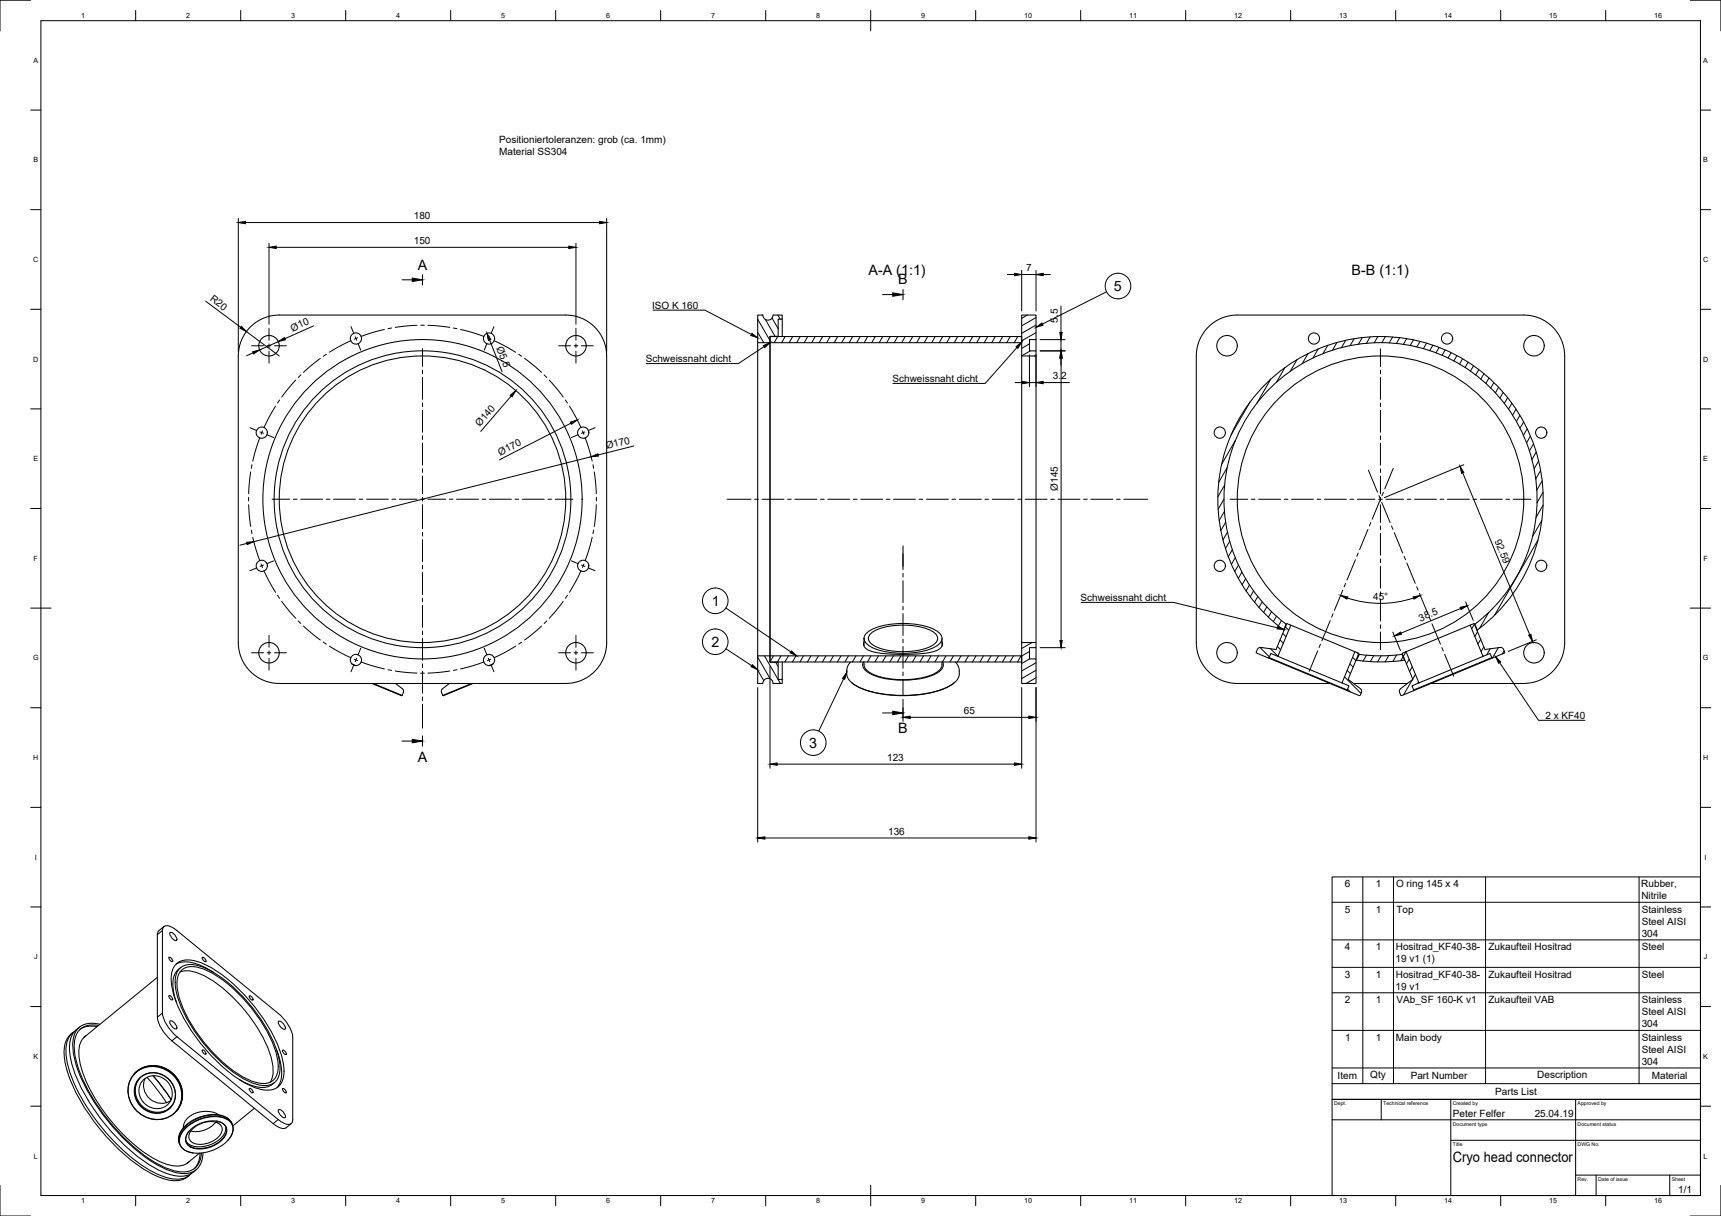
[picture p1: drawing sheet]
<svg xmlns="http://www.w3.org/2000/svg" width="841mm" height="594mm" viewBox="0 0 841 594" stroke-linecap="round" stroke-linejoin="round" font-family="sans-serif">
<!-- layer: Visible -->
<g fill="none" stroke="#000" stroke-width=".51">
<path d="M370 154h3a2.5 2.5 0 0 0 2 2 2.5 2.5 0 0 0 3-2h4v2h-2v8h-4v3h-6zM382 156v8M499 154h7v12h-3v5h3v3h-7zM370 167v153M376 164h123v3h-123zM376 167v153M380 164h.1M499 174v140M506 166v5M506 174v140M422 313l1 3 3 2 5 1 9 1 9-1 7-1 4-2v-3M422 312v4"/>
<path d="M423 310a31 31 0 0 1 24-5 16 16 0 0 1 13 6 6 6 0 0 1-5 6 39 39 0 0 1-31-2l-2-3zM425 310a32 32 0 0 1 27-3 7 7 0 0 1 6 6 17 17 0 0 1-15 5 24 24 0 0 1-18-5l-1-1zM460 312v4M499 314h7v2h-3v6h3v12h-7zM506 316v6M615 317l1-1 8 1 5-12h2l-7 16-3-2-1 2-6-2zM631 305l31 13M664 320h.1M664 320l-1 3M685 319l2-1 6 16-3 1 1 2-6 3-1-2v-1l6-5zM685 320l1 3M685 320h-10h-11"/>
<path d="M685 320h.1M718 305h2l6 12 8-1 1 1v2l-6 2-1-2-3 2zM718 305l-31 13M721 305h.1M721 305l1 3M721 305a77 77 0 0 0 10-113 77 77 0 0 0-113 0 77 77 0 0 0 11 113l-2 3M722 308h.1M722 308a80 80 0 0 0 12-117 80 80 0 0 0-118 0 80 80 0 0 0 11 117M136 334h140M136 334a20 20 0 0 1-20-20v-140a20 20 0 0 1 20-20h140a20 20 0 0 1 20 20v140a20 20 0 0 1-20 20M172 324l2 1M182 334l15 6"/>
<path d="M193 334l4 3v3M220 334l-4 3v3M230 334l-14 6M231 334l-15 6M241 324l-2 1M370 320h6v4h4v8h2v2h-4a2.5 2.5 0 0 0-3-3 2.5 2.5 0 0 0-2 3h-3zM376 320h123v3h-123zM380 323v1M382 323v9M416 323l-2 3a8 8 0 0 0 6 10 58 58 0 0 0 45-1 7 7 0 0 0 4-9l-2-3M416 334a51 51 0 0 0 37 5l8-2 5-3M422 323a5 5 0 0 0 4 7 42 42 0 0 0 33-2l2-2v-3"/>
<path d="M422 323a6 6 0 0 0 5 7 39 39 0 0 0 32-2l1-2v-3M605 334h45M605 334a20 20 0 0 1-20-20v-140a20 20 0 0 1 20-20h140a20 20 0 0 1 20 20v140a20 20 0 0 1-20 20M620 321l39 16M620 321l38 16M624 321l32 13M661 334h27M663 323h12h11M665 338v-1l-6-5 5-13-2-1-6 16 3 1v2l5 3 1-2M687 323h-1M699 334h46M725 321l-32 13"/>
<path d="M729 321l-38 16M77 457v40M80 453a6 6 0 0 1 6 2l50 40 4 4a15 15 0 0 1 3 8v40a2.4 2.4 0 0 1-1 2 2.4 2.4 0 0 1-3 0l-3-2-50-41-3-3a15 15 0 0 1-4-8v-40zM80 453l-3 2v2M83 456h2a2.5 2.5 0 0 1 1 4l-1-1a3 3 0 0 1-2-3zM77 477l-36 30M83 468h1v2l-1-1zM86 471a12 12 0 0 1 14 0 80 80 0 0 1 39 49 10 10 0 0 1-6 12 23 23 0 0 1-17-5 81 81 0 0 1-32-45v-7zM86 471a16 16 0 0 1 15 2l3 2M88 473a12 12 0 0 1 13 0 74 74 0 0 1 36 45 9 9 0 0 1-5 12 26 26 0 0 1-21-8 74 74 0 0 1-25-39v-6zM88 475a21 21 0 0 1 18 5 70 70 0 0 1 27 41v4l-1 4M88 473a12 12 0 0 0-3 14l1 3"/>
<path d="M89 474a12 12 0 0 1 14 1 72 72 0 0 1 33 43 9 9 0 0 1-5 11 29 29 0 0 1-22-10 67 67 0 0 1-22-37v-5zM99 468h1l1 2-2-1zM77 497a19 19 0 0 0 7 11M83 486l1 1v1h-1zM83 499h2a2.5 2.5 0 0 1 1 4l-1-1a3 3 0 0 1-2-3zM122 487h1l1 2-2-1zM136 499h2a2.5 2.5 0 0 1 1 4l-1-1a3 3 0 0 1-2-3zM36 505a13 13 0 0 0-4 13 93 93 0 0 0 36 52 26 26 0 0 0 21 6l3-2M36 504a13 13 0 0 0-3 15 93 93 0 0 0 45 55 13 13 0 0 0 15-1M37 503a15 15 0 0 0-2 15 94 94 0 0 0 44 54 14 14 0 0 0 17-1M39 502l-2 1M42 506a12 12 0 0 0-3 14 82 82 0 0 0 41 48 11 11 0 0 0 12-1"/>
<path d="M47 502a11 11 0 0 0-8 1M48 501a9 9 0 0 0-12 10 70 70 0 0 0 18 37 72 72 0 0 0 31 24 9 9 0 0 0 13-9M49 500a10 10 0 0 0-10 2 10 10 0 0 0-3 10 77 77 0 0 0 21 40 64 64 0 0 0 30 21 9 9 0 0 0 12-10M84 509l49 40M99 513h1l1 2-2-1zM135 513a21 21 0 0 1 1 18h-1M138 513l1 1 1 1h-1zM65 525l4-3 5-1h5l5 3 4 4 1 5v5l-3 5M66 524a14 14 0 0 1 18 1 14 14 0 0 1 2 18 14 14 0 0 1-19 0 14 14 0 0 1-1-19zM66 525a14 14 0 0 1 18 0 14 14 0 0 1 2 18 14 14 0 0 1-19 0 14 14 0 0 1-1-18zM68 527a10 10 0 0 1 15 0 10 10 0 0 1 0 15 11 11 0 0 1-14-1 11 11 0 0 1-1-14zM68 527a10 10 0 0 0 2 14 10 10 0 0 0 14 0"/>
<path d="M68 527a10 10 0 0 1 15 1 10 10 0 0 1-1 14 10 10 0 0 1-13-2 10 10 0 0 1-1-13zM70 528a8 8 0 0 1 12 1 8 8 0 0 1-1 12 9 9 0 0 1-11-2 9 9 0 0 1 0-11zM71 527a9 9 0 0 0 2 10 9 9 0 0 0 10 1M72 526l9 13M75 526l9 11M117 527a15 15 0 0 0 16 3l1-1M122 532h1l1 2-2-1zM138 532h1l1 2-1-1zM91 551a19 19 0 0 1 20-4 6 6 0 0 1 0 11 19 19 0 0 1-21 4 6 6 0 0 1 1-11zM93 552a14 14 0 0 1 17-3 6 6 0 0 1-2 9 13 13 0 0 1-16 1 5 5 0 0 1 1-7zM94 552a11 11 0 0 1 14-2 6 6 0 0 1-4 7 9 9 0 0 1-11 0l-1-3zM105 548a13 13 0 0 1-12 5"/>
<path d="M106 548a5 5 0 0 1 5 3 5 5 0 0 1-3 6 13 13 0 0 1-16 2 5 5 0 0 1 1-7M107 545l-5-2-7 1-2 1-2 2-1 4M110 550a11 11 0 0 1-11 10 8 8 0 0 1-8-3M111 557a6 6 0 0 0 3-7 6 6 0 0 0-7-5 19 19 0 0 0-19 11 6 6 0 0 0 6 7M114 550l-2-3-4-2h-5l-6 1-5 3-3 3-2 4 1 3M124 541l-10 9M136 542l2 1a2.5 2.5 0 0 1 1 3h-1a3 3 0 0 1-2-4zM142 549l-2 2a6 6 0 0 1-6-2M97 563l-6 6M98 563a11 11 0 0 1-3 8"/>
<circle cx="131" cy="169" r="5"/>
<circle cx="174" cy="165" r="2.7"/>
<circle cx="239" cy="165" r="2.7"/>
<circle cx="281" cy="169" r="5"/>
<circle cx="600" cy="169" r="5"/>
<circle cx="642" cy="165" r="2.7"/>
<circle cx="707" cy="165" r="2.7"/>
<circle cx="750" cy="169" r="5"/>
<circle cx="128" cy="211" r="2.7"/>
<circle cx="285" cy="211" r="2.7"/>
<circle cx="596" cy="211" r="2.7"/>
<circle cx="753" cy="211" r="2.7"/>
<circle cx="206" cy="244" r="78"/>
<circle cx="206" cy="244" r="70"/>
<circle cx="206" cy="244" r="73"/>
<circle cx="675" cy="244" r="70"/>
<circle cx="128" cy="276" r="2.7"/>
<circle cx="285" cy="276" r="2.7"/>
<circle cx="596" cy="276" r="2.7"/>
<circle cx="753" cy="276" r="2.7"/>
<circle cx="131" cy="319" r="5"/>
<circle cx="281" cy="319" r="5"/>
<circle cx="600" cy="319" r="5"/>
<circle cx="750" cy="319" r="5"/>
<circle cx="174" cy="322" r="2.7"/>
<circle cx="239" cy="322" r="2.7"/>
</g>
<!-- layer: Visible Narrow -->
<path d="M79 455l-2 2M79 495l-2 2M86 506l-2 3M66 525a14 14 0 0 1 18-1 14 14 0 0 1 2 19M113 549a11 11 0 0 0-12-4 16 16 0 0 0-14 12l1 1M136 547l-3 2" fill="none" stroke="#000" stroke-width=".49"/>
<!-- layer: TitleBlock -->
<path d="M651 537h180v47h-180zM675 537v10M709 537v47M770 537v47M651 547h180M709 557h122M770 574h61M780 574v10M816 574v10" fill="none" stroke="#000" stroke-width=".49"/>
<!-- layer: Smart Centers -->
<g fill="none" stroke="#000" stroke-width=".49">
<path d="M172 160l1 3M204 159l-11 1M206 159h1M209 159l11 1M241 160l-1 3M123 169h6M131 169h1M131 160v6M131 168v2M131 172v5M134 169h6M157 175l-9 7"/>
<path d="M159 173l-1 1M171 166l-10 6M174 165v1M175 165l-2 1M175 168l1 3M188 161l-12 3M191 160l-1 1M206 170v9M222 160l1 1M225 161l11 3M238 168l-1 3M238 165l2 1"/>
<path d="M239 165v1M241 166l11 6M253 173l2 1M256 175l9 7M273 169h6M281 169h1M281 160v6M281 168v2M281 172v5M284 169h6M675 170v9M135 198l-6 11"/>
<path d="M137 195l-1 2M145 186l-7 8M147 183l-1 1M206 181v2M206 184v11M206 197v2M266 183l1 1M268 186l7 8M276 195l1 2M278 198l6 11M675 181v2M675 184v11"/>
<path d="M675 197v2M122 209l3 1M127 214l-3 11M127 211l2 1M128 211v1M130 212l4 2M206 200v11M206 213v2M206 217v10M283 212l-4 2M285 211v1M286 211l-2 1"/>
<path d="M286 214l3 11M291 209l-4 1M675 200v11M675 213v2M675 217v10M123 231l-1 10M123 227v2M206 229v2M206 233v8M290 227v2M290 231l1 10M669 230l4 10"/>
<path d="M675 229v2M675 233v8M681 229l-4 10M121 243v2M122 247l1 10M123 259v2M133 244h9M143 244h2M147 244h11M159 244h2M163 244h11M176 244h1"/>
<path d="M179 244h11M192 244h1M195 244h9M206 244h1M206 243v2M206 247v11M209 244h9M220 244h1M223 244h11M236 244h1M239 244h11M252 244h1"/>
<path d="M255 244h11M268 244h2M271 244h9M290 259v2M291 247l-1 10M291 243v2M355 244h12M369 244h2M372 244h11M385 244h2M388 244h11M401 244h2"/>
<path d="M405 244h10M417 244h2M421 244h10M433 244h2M437 244h10M449 244h2M453 244h10M465 244h2M469 244h11M481 244h2M485 244h11M497 244h2"/>
<path d="M501 244h11M513 244h2M517 244h11M530 244h1M533 244h11M546 244h1M549 244h12M601 244h9M612 244h1M615 244h11M628 244h1M631 244h11"/>
<path d="M644 244h1M647 244h11M660 244h2M663 244h9M669 259l-5 10M670 255l-1 2M674 244h1M674 242l1 2-4 10M675 243v2M675 247v8M675 257v2M675 245l4 10"/>
<path d="M676 240l-1 2M677 244h9M680 257l1 2M688 244h1M691 244h11M704 244h2M707 244h11M720 244h2M723 244h11M736 244h2M739 244h9M124 262l3 12"/>
<path d="M125 277l-3 2M128 276v1M129 276l-2 1M129 279l6 10M134 274l-4 1M206 260v2M206 264v10M206 276v2M206 280v10M279 274l4 1M284 279l-6 10M284 276l2 1"/>
<path d="M285 276v1M287 277l4 2M289 262l-3 12M441 271v7M662 273l-4 10M664 270l-1 2M675 261v10M675 273v2M675 277v10M681 260l4 10M686 272l1 1M688 275l4 10"/>
<path d="M136 291l1 1M138 294l7 8M206 292v2M206 296v11M275 294l-7 8M277 291l-1 1M441 280v2M441 284v10M441 296v2M441 300v10M651 300v2M656 288l-4 10"/>
<path d="M658 285l-1 2M675 289v2M675 293v10M692 287l1 1M694 290l4 10M123 319h6M131 319h1M131 310v6M131 318v2M134 319h6M146 303l1 2M148 306l9 7"/>
<path d="M158 314l1 1M161 316l10 5M176 317l-1 3M206 308v2M206 312v11M237 317l1 3M252 316l-11 5M255 314l-2 1M265 306l-9 7M267 303l-1 2M273 319h6M281 319h1"/>
<path d="M281 310v6M281 318v2M284 319h6M441 312v2M441 316v11M644 318l-4 10M645 315v1M650 303l-4 10M675 305v2M675 309v8M698 301l1 2M700 305l4 10"/>
<path d="M705 316v2M706 320l4 10M131 322v5M173 325l-1 3M173 322l2 1M174 322v1M176 323l12 4M190 327l1 1M193 328l11 1M206 329h1M206 324v2M206 328v11"/>
<path d="M220 328l-11 1M223 327l-1 1M236 323l-11 4M239 322v1M240 322l-2 1M240 325l1 3M281 322v5M441 328v2M441 332v8M206 340v2M206 344v12"/>
</g>
<!-- layer: Hatching -->
<g fill="none" stroke="#000" stroke-width=".49">
<path d="M370 156l6 10M373 154h.1M374 156l5 8M377 155l3 6M380 154l1 2M502 154l-3 2M506 155l-7 4M506 159l-7 4M370 162l3 5M376 164v1M380 164l-2 3M384 164l-2 3"/>
<path d="M387 164l-1 3M391 164l-2 3M395 164l-2 3M398 164l-1 3M402 164l-2 3M406 164l-2 3M409 164l-1 3M413 164l-2 3M417 164l-2 3M420 164l-1 3M424 164l-2 3M428 164l-2 3"/>
<path d="M431 164l-1 3M435 164l-2 3M439 164l-2 3M442 164l-1 3M446 164l-2 3M450 164l-2 3M453 164l-1 3M457 164l-2 3M461 164l-2 3M464 164l-1 3M468 164l-2 3M472 164l-2 3"/>
<path d="M475 164l-1 3M479 164l-2 3M483 164l-2 3M486 164l-1 3M490 164l-2 3M494 164l-2 3M497 164l-1 3M503 168l-4 2M503 171l-4 3M506 162l-7 5M506 173v1M628 180l-4 7"/>
<path d="M634 176l-3 5M639 173l-3 5M644 170l-2 5M649 169l-2 4M653 167l-2 4M658 166l-2 4M662 165l-2 4M666 165l-2 3M670 165l-2 3M673 164l-1 3M677 164l-2 3M681 165l-2 3"/>
<path d="M684 165l-2 3M687 165l-1 3M691 166l-2 3M694 167l-2 3M697 168l-1 2M700 169l-1 2M703 170l-1 2M706 171l-1 3M709 172l-1 3M712 174l-2 2M715 175l-2 3M717 177l-1 3"/>
<path d="M720 179l-1 2M611 196l-9 17M621 185l-7 12M723 181l-2 2M725 183l-1 2M728 185l-2 2M730 187l-2 3M732 189l-1 3M735 192l-2 2M737 194l-2 3M739 197l-2 3M741 200l-2 3"/>
<path d="M604 215l-7 12M743 203l-2 3M745 206l-2 3M746 210l-2 3M748 213l-2 3M749 217l-2 3M598 237l-3 6M600 229l-4 7M751 221l-2 4M752 225l-2 4M753 230l-3 4M754 235l-3 4"/>
<path d="M598 244l-3 5M598 250l-2 4M599 255l-2 4M753 254l-4 8M754 241l-3 5M754 247l-3 6M600 260l-2 4M601 264l-2 4M602 269l-2 3M604 272l-2 4M605 276l-2 3M607 280l-2 3"/>
<path d="M752 264l-22 37M609 283l-2 3M611 286l-2 3M613 289l-2 3M615 291l-2 3M617 294l-2 3M619 297l-2 2M621 299l-1 3M728 299l-5 8M503 318l-4 2M504 314l-5 3M616 316l4 5"/>
<path d="M621 317l4 4M624 301l-2 3M624 316l2 1M626 313l1 1M626 303l-1 3M627 309l1 2M628 307l-1 1M628 306l2 2M663 319l1 1M664 320l-1 1M687 318l-1 3M721 305l-2 2"/>
<path d="M722 309l-1 2M724 312l-2 3M725 316l-1 2M728 317l-1 3M732 316l-3 5M735 318l-1 1M370 334h.1M370 327l3 6M370 321l6 11M374 320l7 14M378 320l-2 3M379 324l1 2"/>
<path d="M382 320l-2 3M385 320l-1 3M389 320l-2 3M393 320l-2 3M396 320l-1 3M400 320l-2 3M404 320l-2 3M407 320l-1 3M411 320l-2 3M415 320l-2 3M418 320l-1 3M422 320l-2 3"/>
<path d="M426 320l-2 3M429 320l-1 3M433 320l-2 3M437 320l-2 3M440 320l-1 3M444 320l-2 3M448 320l-2 3M451 320l-1 3M455 320l-2 3M459 320l-2 3M462 320l-1 3M466 320l-2 3"/>
<path d="M470 320l-2 3M473 320l-1 3M477 320l-2 3M481 320l-2 3M484 320l-1 3M488 320l-2 3M492 320l-2 3M495 320l-1 3M499 320l-2 3M503 322l-4 2M506 324l-7 4M506 327l-7 5"/>
<path d="M506 331l-5 3M657 331l8 8M658 327l2 2M659 337l1 1M660 324l1 2M661 321l2 2M668 320l-2 3M671 320l-1 3M675 320l-2 3M679 320l-2 3M682 320l-1 3M686 321l-1 2"/>
<path d="M689 322l-2 2M690 332l-4 7M690 326l-1 2M692 329l-2 3M693 333v1"/>
</g>
<!-- layer: Section Lines -->
<path d="M206 134v5M441 141v5M441 267v10M206 360v5M441 346v5" fill="none" stroke="#000" stroke-width=".51"/>
<path d="M196 137h5M431 144h5M431 348h5M196 362h5" fill="none" stroke="#000" stroke-width=".49"/>
<path d="M201 136l5 1-5 1zM436 143l5 1-5 1zM436 347l5 1-5 1zM201 361l5 1-5 1z" fill="#000" stroke="#000" stroke-width=".49"/>
<!-- layer: FD_Dimensions -->
<g fill="none" stroke="#000" stroke-width=".49">
<path d="M116 107v65M120 109h173M131 119v39M281 119v39M296 107v65M135 121h143M492 134h4M499 132v20M499 134h7M506 132v20M510 134h3M100 147l18 13"/>
<path d="M153 159l-14 6M518 150v12M120 162l16 12M124 172l-3 2M136 167l-9 4M239 166l6 16M503 173v16M506 173v16M508 171h13M508 166h12M518 166v5M518 175v3"/>
<path d="M519 175v138M250 193l-15 18M496 187h4M503 187h3M510 187h13M279 207l-35 18M310 218l-18 4M289 223l-165 42M715 231l33 79M715 227l-39 16M121 265l-4 1M658 292a51 51 0 0 0 33 0"/>
<path d="M714 297l-29 12M716 294l4 9M508 316h13M681 309l3 9M751 313l-14 5M370 336v75M376 326v49M499 336v39M506 336v75M441 342v10M445 350h58M380 373h116"/>
<path d="M374 409h129"/>
</g>
<g fill="#000" stroke="#000" stroke-width=".49">
<path d="M116 109l4-1v1zM293 108l3 1h-3zM131 121l4-1v1zM278 120l3 1h-3zM496 134h3l-3 1zM506 134h4v1zM118 159l2 3-3-2zM123 172l4-1-3 2zM136 167l3-2v1zM238 163l2 3h-1zM518 171l1 4h-1zM518 162h1l-1 4z"/>
<path d="M519 171v4h-1zM249 193l3-2-2 3zM500 186l3 1h-3zM506 187l4-1v1zM279 206l3-1-3 2zM289 223l3-1v1zM713 228l2 3h-1zM121 265h3l-3 1zM655 291l4 1-1 1zM691 292l3-1-3 2zM714 297l3-1-3 2zM518 313h1v3z"/>
<path d="M681 311l3-2 1 1zM747 310h1l1 3zM441 350h4v1zM503 350h3l-3 1zM376 373h4v1zM496 373h3l-3 1zM370 409h4v1zM503 409h3l-3 1z"/>
</g>
<!-- layer: Leaders -->
<path d="M367 163l3 2-3-1zM373 169l3-2-2 3zM497 169l2-2-2 3zM624 306l4 2-4-1zM731 321l2 2-1 1z" fill="#000" stroke="#000" stroke-width=".49"/>
<path d="M319 152h25l23 11M373 169l-12 9h-45M497 170l-16 17h-45M528 294h45l51 13M733 324l19 28h23" fill="none" stroke="#000" stroke-width=".49"/>
<!-- layer: Border -->
<g fill="none" stroke="#000" stroke-width=".49">
<path d="M15 0h-15v15M20 10h811v574h-811zM66 5v5M118 5v5M169 5v5M220 5v5M272 5v5M323 5v5M374 5v5M425 5v10M477 5v5M528 5v5"/>
<path d="M579 5v5M631 5v5M682 5v5M733 5v5M785 5v5M826 0h15v15M15 54h5M831 54h5M15 102h5M831 102h5M15 151h5M831 151h5"/>
<path d="M15 200h5M831 200h5M15 248h5M831 248h5M15 297h10M826 297h10M15 346h5M831 346h5M15 394h5M831 394h5M15 443h5M831 443h5"/>
<path d="M15 492h5M831 492h5M15 540h5M831 540h5M0 579v15h15M425 579v10M841 579v15h-15M66 584v5M118 584v5M169 584v5M220 584v5M272 584v5"/>
<path d="M323 584v5M374 584v5M477 584v5M528 584v5M579 584v5M631 584v5M682 584v5M733 584v5M785 584v5"/>
</g>
<!-- layer: Parts Lists -->
<path d="M651 428h180v109h-180zM666 428v101M681 428v101M726 428v101M801 428v101M651 459h180M651 441h180M651 473h180M651 485h180M651 503h180M651 529h180M651 522h180" fill="none" stroke="#000" stroke-width=".49"/>
<!-- layer: Balloons -->
<g fill="none" stroke="#000" stroke-width=".49">
<path d="M541 143l-32 15M355 297l31 21M355 317l12 8M412 332l-12 25"/>
<circle cx="546" cy="140" r="6"/>
<circle cx="350" cy="294" r="6"/>
<circle cx="350" cy="314" r="6"/>
<circle cx="397" cy="363" r="6"/>
</g>
<path d="M506 160l3-2 1 1zM387 318l2 2-3-1zM368 325l2 2-3-1zM414 328l-1 4-1-1z" fill="#000" stroke="#000" stroke-width=".49"/>
<g font-size="7">
<text x="204" y="132">A</text>
<text x="424" y="134">A-A (1:1)</text>
<text x="661" y="134">B-B (1:1)</text>
<text x="439" y="139">B</text>
<text x="544" y="142">5</text>
<text x="348" y="296">1</text>
<text x="348" y="316">2</text>
<text x="439" y="358">B</text>
<text x="395" y="365">3</text>
<text x="204" y="372">A</text>
<text x="710" y="568">Cryo head connector</text>
</g>
<g font-size="4.9">
<text x="244" y="70">Positioniertoleranzen: grob (ca. 1mm)</text>
<text x="244" y="76">Material SS304</text>
<text x="202" y="107">180</text>
<text x="202" y="119">150</text>
<text x="501" y="133">7</text>
<text x="102" y="147" transform="rotate(37 102 147)">R20</text>
<text x="319" y="151">ISO K 160</text>
<text x="517" y="158" transform="rotate(-90 517 158)">5.5</text>
<text x="143" y="162" transform="rotate(-24 143 162)">Ø10</text>
<text x="243" y="170" transform="rotate(69 243 170)">Ø5.5</text>
<text x="316" y="177">Schweissnaht dicht</text>
<text x="515" y="185">3.2</text>
<text x="436" y="187">Schweissnaht dicht</text>
<text x="235" y="209" transform="rotate(-49 235 209)">Ø140</text>
<text x="297" y="220" transform="rotate(-14 297 220)">Ø170</text>
<text x="244" y="223" transform="rotate(-27 244 223)">Ø170</text>
<text x="517" y="240" transform="rotate(-90 517 240)">Ø145</text>
<text x="730" y="264" transform="rotate(68 730 264)">92.59</text>
<text x="528" y="294">Schweissnaht dicht</text>
<text x="671" y="293">45°</text>
<text x="694" y="304" transform="rotate(-23 694 304)">38.5</text>
<text x="471" y="349">65</text>
<text x="755" y="351">2 x KF40</text>
<text x="434" y="372">123</text>
<text x="434" y="408">136</text>
<text x="657" y="433">6</text>
<text x="672" y="433">1</text>
<text x="682" y="433">O ring 145 x 4</text>
<text x="802" y="433">Rubber,</text>
<text x="802" y="439">Nitrile</text>
<text x="657" y="446">5</text>
<text x="672" y="446">1</text>
<text x="682" y="446">Top</text>
<text x="802" y="446">Stainless</text>
<text x="802" y="452">Steel AISI</text>
<text x="802" y="458">304</text>
<text x="657" y="464">4</text>
<text x="672" y="464">1</text>
<text x="682" y="464">Hositrad_KF40-38-</text>
<text x="727" y="464">Zukaufteil Hositrad</text>
<text x="802" y="464">Steel</text>
<text x="682" y="470">19 v1 (1)</text>
<text x="657" y="478">3</text>
<text x="672" y="478">1</text>
<text x="682" y="478">Hositrad_KF40-38-</text>
<text x="727" y="478">Zukaufteil Hositrad</text>
<text x="802" y="478">Steel</text>
<text x="682" y="483">19 v1</text>
<text x="657" y="490">2</text>
<text x="672" y="490">1</text>
<text x="682" y="490">VAb_SF 160-K v1</text>
<text x="727" y="490">Zukaufteil VAB</text>
<text x="802" y="490">Stainless</text>
<text x="802" y="496">Steel AISI</text>
<text x="802" y="502">304</text>
<text x="657" y="508">1</text>
<text x="672" y="508">1</text>
<text x="682" y="508">Main body</text>
<text x="802" y="508">Stainless</text>
<text x="802" y="514">Steel AISI</text>
<text x="802" y="520">304</text>
<text x="654" y="527">Item</text>
<text x="670" y="527">Qty</text>
<text x="689" y="527">Part Number</text>
<text x="751" y="527">Description</text>
<text x="807" y="527">Material</text>
<text x="731" y="535">Parts List</text>
<text x="710" y="546">Peter Felfer</text>
<text x="750" y="546">25.04.19</text>
<text x="820" y="583">1/1</text>
</g>
<g font-size="3.5">
<text x="40" y="9">1</text>
<text x="91" y="9">2</text>
<text x="142" y="9">3</text>
<text x="194" y="9">4</text>
<text x="245" y="9">5</text>
<text x="296" y="9">6</text>
<text x="348" y="9">7</text>
<text x="399" y="9">8</text>
<text x="450" y="9">9</text>
<text x="501" y="9">10</text>
<text x="552" y="9">11</text>
<text x="603" y="9">12</text>
<text x="654" y="9">13</text>
<text x="706" y="9">14</text>
<text x="757" y="9">15</text>
<text x="808" y="9">16</text>
<text x="16" y="31">A</text>
<text x="832" y="31">A</text>
<text x="16" y="79">B</text>
<text x="832" y="79">B</text>
<text x="16" y="128">C</text>
<text x="832" y="128">C</text>
<text x="16" y="177">D</text>
<text x="832" y="177">D</text>
<text x="16" y="225">E</text>
<text x="832" y="225">E</text>
<text x="16" y="274">F</text>
<text x="832" y="274">F</text>
<text x="16" y="323">G</text>
<text x="832" y="323">G</text>
<text x="16" y="371">H</text>
<text x="832" y="371">H</text>
<text x="17" y="420">I</text>
<text x="833" y="420">I</text>
<text x="17" y="469">J</text>
<text x="833" y="469">J</text>
<text x="16" y="517">K</text>
<text x="832" y="517">K</text>
<text x="17" y="566">L</text>
<text x="833" y="566">L</text>
<text x="40" y="588">1</text>
<text x="91" y="588">2</text>
<text x="142" y="588">3</text>
<text x="194" y="588">4</text>
<text x="245" y="588">5</text>
<text x="296" y="588">6</text>
<text x="348" y="588">7</text>
<text x="399" y="588">8</text>
<text x="450" y="588">9</text>
<text x="501" y="588">10</text>
<text x="552" y="588">11</text>
<text x="603" y="588">12</text>
<text x="654" y="588">13</text>
<text x="706" y="588">14</text>
<text x="757" y="588">15</text>
<text x="808" y="588">16</text>
</g>
<g font-size="2.5">
<text x="652" y="540">Dept.</text>
<text x="676" y="540">Technical reference</text>
<text x="710" y="540">Created by</text>
<text x="771" y="540">Approved by</text>
<text x="710" y="550">Document type</text>
<text x="771" y="550">Document status</text>
<text x="710" y="560">Title</text>
<text x="771" y="560">DWG No.</text>
<text x="771" y="577">Rev.</text>
<text x="781" y="577">Date of issue</text>
<text x="817" y="577">Sheet</text>
</g>
</svg>
